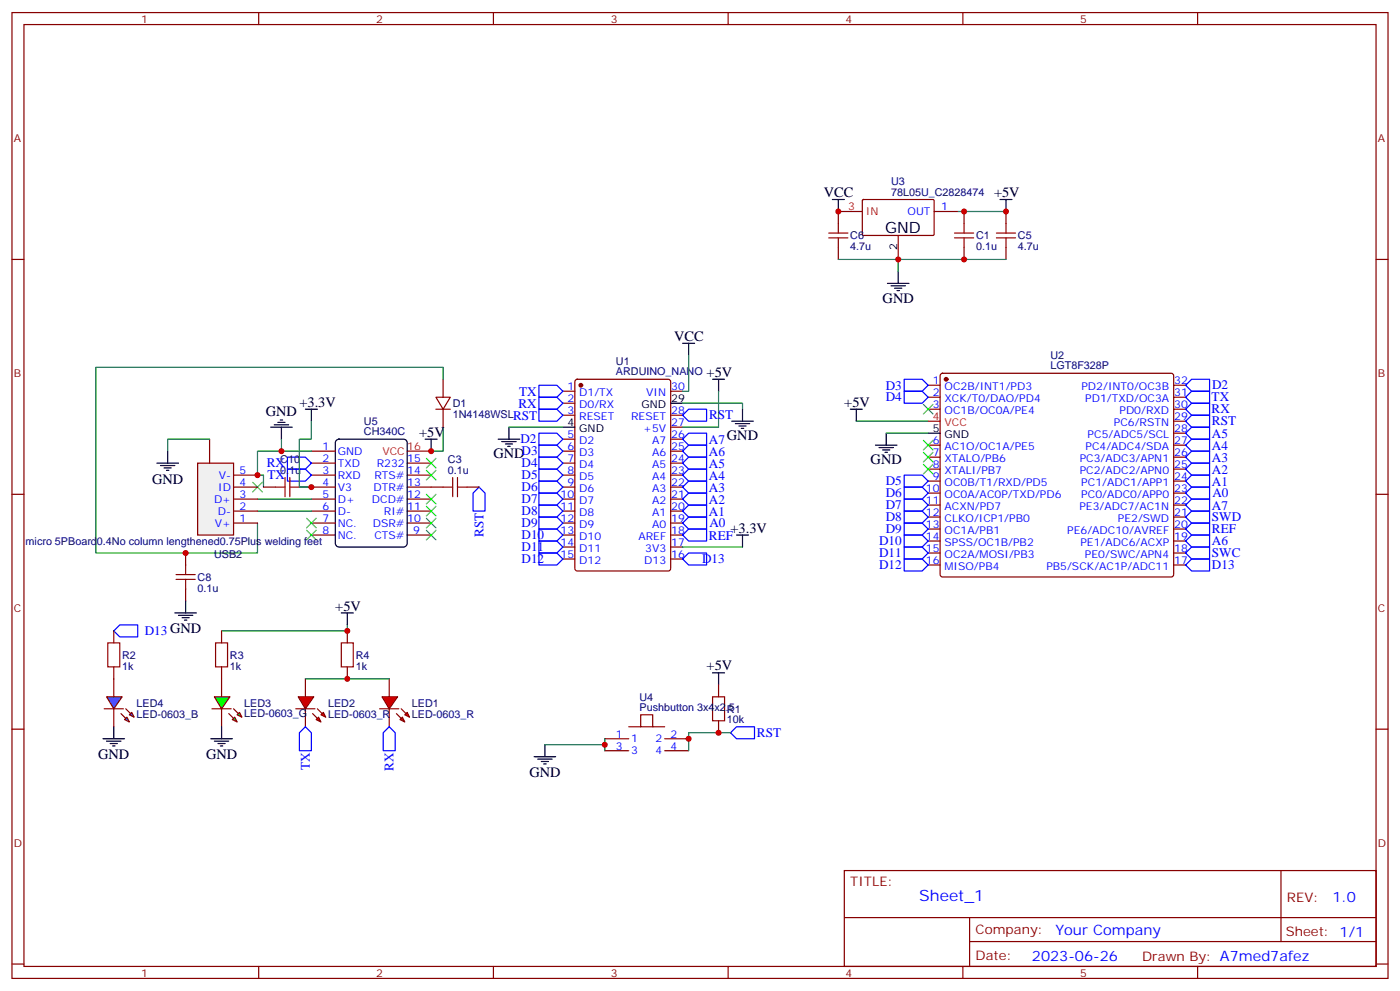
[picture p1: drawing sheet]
<svg xmlns="http://www.w3.org/2000/svg" width="412mm" height="292mm" viewBox="0 0 412 292" stroke-linecap="round" stroke-linejoin="round" font-family="sans-serif">
<g fill="none" stroke="#870000" stroke-width=".35">
<path d="M3.5 3.7h405.4v284.3h-405.4zM7.1 7.2h398.2v277.3h-398.2zM76.2 3.7v3.5M145.3 3.7v3.5M214.5 3.7v3.5M283.6 3.7v3.5M352.8 3.7v3.5M254.1 58.9l.3-.2 20.6 .1 .2 .3-.1 10-.3 .2h-20.6l-.2-.3zM3.5 76.4h3.6M246.9 62.3h7.1M264.6 69.3v7.1M275.2 62.3h7"/>
<path d="M405.3 76.4h3.6M128.4 116.9h4.2l-2.1 3.6zM130.5 111.7v5.2M165.8 115.2h3.5M165.8 118.7h3.5M169.6 111.9l.4-.2h26.8l.7 .4 .1 55.3-.5 .6-27.1 .1-.6-.5-.1-55.2zM197.6 115.2h3.5M273.4 113.4h3.5M273.4 116.9h3.5M277.2 110.1l.4-.2h67.4l.5 .2 .2 .5v58.6l-.2 .5-.5 .2h-67.4l-.5-.3-.2-.4v-58.6zM345.7 113.4h3.5M345.7 116.9h3.5"/>
<path d="M91.7 132.8h7.1M91.7 136.3h7.1M91.7 139.9h7.1M119.9 136.3h7.1M119.9 139.9h7.1M128.4 120.5h4.2M130.5 120.5v5.3M165.8 122.2h3.5M165.8 129.3h3.5M165.8 132.8h3.5M165.8 136.3h3.5M165.8 139.9h3.5"/>
<path d="M197.6 122.2h3.5M197.6 129.3h3.5M197.6 132.8h3.5M197.6 136.3h3.5M197.6 139.9h3.5M197.6 125.8h3.5M273.4 120.5h3.5M273.4 131.1h3.5M273.4 134.6h3.5M273.4 138.1h3.5M345.7 120.5h3.5M345.7 131.1h3.5"/>
<path d="M345.7 134.6h3.5M345.7 138.1h3.5M345.7 127.5h3.5M345.7 124h3.5M3.5 145.5h3.6M91.7 143.4h7.1M91.7 146.9h7.1M91.7 150.5h7.1M91.7 154h7.1M91.7 157.5h7.1M119.9 143.4h7.1M119.9 146.9h7.1"/>
<path d="M119.9 150.5h7.1M119.9 154h7.1M119.9 157.5h7.1M165.8 143.4h3.5M165.8 146.9h3.5M165.8 150.5h3.5M165.8 154h3.5M165.8 157.5h3.5M197.6 143.4h3.5M197.6 146.9h3.5M197.6 150.5h3.5M197.6 154h3.5"/>
<path d="M197.6 157.5h3.5M273.4 141.6h3.5M273.4 145.2h3.5M273.4 148.7h3.5M273.4 152.2h3.5M273.4 155.8h3.5M273.4 159.3h3.5M345.7 141.6h3.5M345.7 145.2h3.5M345.7 148.7h3.5M345.7 152.2h3.5M345.7 155.8h3.5"/>
<path d="M345.7 159.3h3.5M405.3 145.5h3.6M165.8 161h3.5M165.8 164.6h3.5M197.6 161h3.5M197.6 164.6h3.5M273.4 162.8h3.5M273.4 166.3h3.5M345.7 162.8h3.5M345.7 166.3h3.5M3.5 214.7h3.6M405.3 214.7h3.6"/>
<path d="M248.7 256.3h156.6v28.2h-156.6zM377.3 256.3v20.9M248.7 270.1h156.5M285.6 277.2h119.6M285.6 270.1v14.2M3.5 283.8h3.6M76.2 284.5v3.5M145.3 284.5v3.5M214.5 284.5v3.5M283.6 284.5v3.5M352.8 284.5v3.5M405.3 283.8h3.6"/>
</g>
<g fill="#870000" stroke="#870000" stroke-width=".35">
<circle cx="171.1" cy="113.4" r=".53"/>
<circle cx="278.7" cy="111.7" r=".53"/>
</g>
<g fill="none" stroke="#000" stroke-width=".35">
<path d="M245.2 58.7h3.5M246.9 58.7v3.6M294.6 58.7h3.5M296.3 58.7v3.6M264.6 79.9v3.5M261.4 83.4h6.4M262.5 84.1h4.2M263.5 84.8h2.1M264.2 85.5h.7M197.6 118.7h3.5M201.1 101.1h3.5M202.8 101.1v3.5"/>
<path d="M209.9 111.7h3.5M211.7 111.7v3.5M79.7 125.8h6.4M80.8 125.1h4.2M81.8 124.4h2.2M82.5 123.6h.8M82.9 125.8v3.5M99 129.7l.8-.4h19.1l.8 .4 .2 .7v29.6l-.4 .8-.6 .2h-19.1l-.8-.4-.2-.6v-29.6zM125.2 129.3h3.6M127 129.3v3.5M146.8 129.3h6.3M147.8 130h4.2"/>
<path d="M148.9 130.7h2.1M149.6 131.4h.7M149.9 125.8v3.5M165.8 125.8h3.5M215.5 124h6.4M216.6 124.7h4.2M217.7 125.4h2.1M218.4 126.1h.7M218.7 120.5v3.5M250.5 120.5h3.5M252.2 120.5v3.5M257.9 131.1h6.3"/>
<path d="M258.9 131.8h4.3M260 132.5h2.1M260.7 133.2h.7M261.1 127.5v3.6M273.4 127.5h3.5M217 157.5h3.5M218.7 157.5v3.5M209.9 198.1h3.5M211.7 198.1v3.5M160.5 219.3v3.5M157.3 222.8h6.4M158.4 223.5h4.2"/>
<path d="M159.5 224.2h2.1M160.2 224.9h.7"/>
</g>
<path d="M119.9 132.8h7.1M273.4 124h3.5" fill="none" stroke="#f00" stroke-width=".35"/>
<g fill="none" stroke="#008700" stroke-width=".35">
<path d="M282.2 62.3h14.1M130.5 111.7v-3.6h-102.3v54.7h47.6v-8.8M201.1 118.7h17.6v1.8M202.8 104.6v10.6h-1.7M211.7 115.2v10.6h-10.6M82.9 129.3v3.5h8.8M82.9 132.8h-7.1v7.1h1.8v3.5M130.5 125.8v7h-3.5M149.9 125.8h15.9M252.2 124h21.2M261.1 127.5h12.3M75.8 146.9h15.9"/>
<path d="M75.8 150.5h15.9M201.1 161h17.6"/>
</g>
<g fill="none" stroke="#3c3" stroke-width=".35">
<path d="M272 119.1l2.8 2.8M274.8 119.1l-2.8 2.8M125.6 134.9l2.8 2.9M125.6 138.5l2.8 2.8M128.4 134.9l-2.8 2.9M128.4 138.5l-2.8 2.8M272 129.6l2.8 2.9M274.8 129.6l-2.8 2.9M74.4 142l2.9 2.8M77.3 142l-2.9 2.8M90.3 156.1l2.8 2.8M90.3 152.6l2.8 2.8"/>
<path d="M93.1 156.1l-2.8 2.8M93.1 152.6l-2.8 2.8M125.6 145.5l2.8 2.8M125.6 149l2.8 2.9M125.6 152.6l2.8 2.8M125.6 156.1l2.8 2.8M128.4 145.5l-2.8 2.8M128.4 149l-2.8 2.9M128.4 152.6l-2.8 2.8M128.4 156.1l-2.8 2.8"/>
</g>
<g fill="none" stroke="#00f" stroke-width=".35">
<path d="M158.7 113.4h5.3l1.8 1.8-1.8 1.7h-5.3zM158.7 116.9h5.3l1.8 1.8-1.8 1.8h-5.3zM266.3 111.7h5.3l1.8 1.7-1.8 1.8h-5.3zM266.3 115.2h5.3l1.8 1.7-1.8 1.8h-5.3zM349.2 116.9l1.8-1.7h5.3v3.5h-5.3zM349.2 113.4l1.8-1.7h5.3v3.5h-5.3zM84.7 138.1h5.3l1.7 1.8-1.7 1.7h-5.3zM84.7 134.6h5.3l1.7 1.7-1.7 1.8h-5.3zM158.7 127.5h5.3l1.8 1.8-1.8 1.8h-5.3zM158.7 131.1h5.3l1.8 1.7-1.8 1.8h-5.3zM158.7 134.6h5.3l1.8 1.7-1.8 1.8h-5.3zM158.7 138.1h5.3l1.8 1.8-1.8 1.7h-5.3z"/>
<path d="M158.7 120.5h5.3l1.8 1.7-1.8 1.8h-5.3zM201.1 139.9l1.7-1.8h5.3v3.5h-5.3zM201.1 136.3l1.7-1.7h5.3v3.5h-5.3zM201.1 132.8l1.7-1.7h5.3v3.5h-5.3zM201.1 129.3l1.7-1.8h5.3v3.6h-5.3zM201.1 122.2l1.7-1.7h5.3v3.5h-5.3zM266.3 139.9h5.3l1.8 1.7-1.8 1.8h-5.3zM349.2 138.1l1.8-1.8h5.3v3.6h-5.3zM349.2 134.6l1.8-1.8h5.3v3.5h-5.3zM349.2 131.1l1.8-1.8h5.3v3.5h-5.3zM349.2 127.5l1.8-1.7h5.3v3.5h-5.3zM349.2 120.5l1.8-1.8h5.3v3.5h-5.3z"/>
<path d="M349.2 124l1.8-1.8h5.3v3.6h-5.3zM141.1 143.4l1.8 1.8v5.3h-3.6v-5.3zM158.7 141.6h5.3l1.8 1.8-1.8 1.8h-5.3zM158.7 145.2h5.3l1.8 1.7-1.8 1.8h-5.3zM158.7 148.7h5.3l1.8 1.8-1.8 1.7h-5.3zM158.7 152.2h5.3l1.8 1.8-1.8 1.8h-5.3zM158.7 155.8h5.3l1.8 1.7-1.8 1.8h-5.3zM158.7 159.3h5.3l1.8 1.7-1.8 1.8h-5.3zM201.1 157.5l1.7-1.7h5.3v3.5h-5.3zM201.1 154l1.7-1.8h5.3v3.6h-5.3zM201.1 150.5l1.7-1.8h5.3v3.5h-5.3zM201.1 146.9l1.7-1.7h5.3v3.5h-5.3z"/>
<path d="M201.1 143.4l1.7-1.8h5.3v3.6h-5.3zM266.3 143.4h5.3l1.8 1.8-1.8 1.7h-5.3zM266.3 146.9h5.3l1.8 1.8-1.8 1.8h-5.3zM266.3 150.5h5.3l1.8 1.7-1.8 1.8h-5.3zM266.3 154h5.3l1.8 1.8-1.8 1.7h-5.3zM266.3 157.5h5.3l1.8 1.8-1.8 1.7h-5.3zM349.2 145.2l1.8-1.8h5.3v3.5h-5.3zM349.2 141.6l1.8-1.7h5.3v3.5h-5.3zM349.2 159.3l1.8-1.8h5.3v3.5h-5.3zM349.2 148.7l1.8-1.8h5.3v3.6h-5.3zM349.2 155.8l1.8-1.8h5.3v3.5h-5.3zM349.2 152.2l1.8-1.7h5.3v3.5h-5.3z"/>
<path d="M158.7 162.8h5.3l1.8 1.8-1.8 1.7h-5.3zM201.1 164.6l1.7-1.8h5.3v3.5h-5.3zM266.3 161h5.3l1.8 1.8-1.8 1.8h-5.3zM266.3 164.6h5.3l1.8 1.7-1.8 1.8h-5.3zM349.2 166.3l1.8-1.7h5.3v3.5h-5.3zM349.2 162.8l1.8-1.8h5.3v3.6h-5.3zM215.2 215.7l1.8-1.7h5.2v3.5h-5.2z"/>
</g>
<g fill="#f00" stroke="#870000" stroke-width=".35">
<path d="M112.5 205.1h4.6l-2.4 3.6z"/>
<path d="M111.8 208.7h5.7z"/>
</g>
<g fill="#870000" stroke="#870000" stroke-width=".35">
<path d="M118.2 208.7l1.4 1.4z"/>
<path d="M116.8 210.1l1.4 1.4z"/>
</g>
<g fill="#f00" stroke="#870000" stroke-width=".35">
<path d="M119.2 210.4l.7-.7 .7 1.4z"/>
<path d="M118.5 211.1l.7 1.4-1.4-.7z"/>
</g>
<path d="M114.7 199.8v5.3M114.7 208.7v5.3" fill="none" stroke="#870000" stroke-width=".35"/>
<g fill="#f00" stroke="#870000" stroke-width=".35">
<path d="M87.8 205.1h4.6l-2.4 3.6z"/>
<path d="M87.1 208.7h5.7z"/>
</g>
<g fill="#870000" stroke="#870000" stroke-width=".35">
<path d="M93.5 208.7l1.4 1.4z"/>
<path d="M92.1 210.1l1.4 1.4z"/>
</g>
<g fill="#f00" stroke="#870000" stroke-width=".35">
<path d="M94.5 210.4l.7-.7 .8 1.4z"/>
<path d="M93.1 211.8l.7-.7 .7 1.4z"/>
</g>
<path d="M65.3 199.8v5.3M90 199.8v5.3M65.3 208.7v5.3M90 208.7v5.3" fill="none" stroke="#870000" stroke-width=".35"/>
<path d="M100.5 180.4h3.6M102.3 180.4v3.6" fill="none" stroke="#000" stroke-width=".35"/>
<path d="M90 199.8h24.7M102.3 184v1.7h-37" fill="none" stroke="#008700" stroke-width=".35"/>
<path d="M90 214l1.7 1.7v5.3h-3.5v-5.3zM114.7 214l1.7 1.7v5.3h-3.5v-5.3z" fill="none" stroke="#00f" stroke-width=".35"/>
<g fill="#0f0" stroke="#870000" stroke-width=".35">
<path d="M68.4 211.8l.7-.7 .7 1.4z"/>
<path d="M69.8 210.4l.8-.7 .7 1.4z"/>
</g>
<g fill="#870000" stroke="#870000" stroke-width=".35">
<path d="M67.4 210.1l1.4 1.4z"/>
<path d="M68.8 208.7l1.4 1.4z"/>
</g>
<path d="M62.4 208.7h5.7z" fill="#f00" stroke="#870000" stroke-width=".35"/>
<path d="M63.1 205.1h4.6l-2.4 3.6z" fill="#0f0" stroke="#870000" stroke-width=".35"/>
<path d="M62.1 217.5h6.3M63.1 218.2h4.3M64.2 218.9h2.1M64.9 219.6h.7M65.3 214v3.5" fill="none" stroke="#000" stroke-width=".35"/>
<path d="M31.4 205.1h4.6l-2.5 3.6z" fill="#09f" stroke="#870000" stroke-width=".35"/>
<path d="M30.7 208.7h5.6z" fill="#f00" stroke="#870000" stroke-width=".35"/>
<g fill="#870000" stroke="#870000" stroke-width=".35">
<path d="M37 208.7l1.5 1.4z"/>
<path d="M35.6 210.1l1.4 1.4z"/>
</g>
<g fill="#09f" stroke="#870000" stroke-width=".35">
<path d="M38.1 210.4l.7-.7 .7 1.4z"/>
<path d="M36.7 211.8l.7-.7 .7 1.4z"/>
</g>
<g fill="none" stroke="#870000" stroke-width=".35">
<path d="M246.9 62.3v3.5M246.9 72.8v3.6M284 62.3v3.5M284 72.8v3.6M296.3 62.3v3.5M296.3 72.8v3.6M77.6 143.4h3.5M88.2 143.4h3.5M127 143.4h3.5M137.6 143.4h3.5M54.7 162.8v3.5M54.7 173.4v3.5"/>
<path d="M33.5 185.7v3.6M33.5 196.3v8.8M65.3 185.7v3.6M65.3 196.3v3.5M102.3 185.7v3.6M102.3 196.3v3.5M33.5 208.7v5.3M211.7 201.6v3.5M211.7 212.2v3.5"/>
</g>
<g fill="none" stroke="#000" stroke-width=".35">
<path d="M46.2 136.3h6.4M47.3 137.1h4.2M48.3 137.8h2.1M49 138.5h.7M49.4 132.8v3.5M90 120.5h3.5M91.7 120.5v3.5M54.7 176.9v3.5M51.5 180.4h6.4M52.6 181.2h4.2M53.6 181.9h2.1M54.3 182.6h.7"/>
<path d="M30.3 217.5h6.4M31.4 218.2h4.2M32.5 218.9h2.1M33.2 219.6h.7M33.5 214v3.5"/>
</g>
<path d="M35.3 184h5.3v3.5h-5.3l-1.8-1.8z" fill="none" stroke="#00f" stroke-width=".35"/>
<g fill="none" stroke="#a10000" stroke-width=".35">
<path d="M244.1 70h5.7M244.1 68.6h5.7M246.9 65.8v2.8M246.9 70v2.8M281.2 70h5.6M281.2 68.6h5.6M284 65.8v2.8M284 70v2.8M293.5 70h5.7M293.5 68.6h5.7M296.3 65.8v2.8M296.3 70v2.8"/>
<path d="M81.1 143.4h2.9M84 140.6v5.6M85.4 143.4h2.8M85.4 140.6v5.6M130.5 143.4h2.8M133.3 140.6v5.6M134.8 143.4h2.8M134.8 140.6v5.6M51.9 170.6h5.6M51.9 169.2h5.6M54.7 166.3v2.9M54.7 170.6v2.8"/>
<path d="M31.7 189.3h3.6v7h-3.6zM63.5 189.3h3.5v7h-3.5zM100.5 189.3h3.6v7h-3.6zM209.9 205.1h3.5v7.1h-3.5z"/>
</g>
<path d="M246.9 76.4h49.4M264.6 76.4v3.5M91.7 124v5.3h-3.5v14.1h3.5" fill="none" stroke="#008700" stroke-width=".35"/>
<path d="M272 133.2l2.8 2.8M272 136.7l2.8 2.8M274.8 133.2l-2.8 2.8M274.8 136.7l-2.8 2.8" fill="none" stroke="#3c3" stroke-width=".35"/>
<path d="M58.2 136.3h10.6v21.2h-10.6z" fill="#f0f0f0" stroke="#870000" stroke-width=".35"/>
<g fill="none" stroke="#870000" stroke-width=".35">
<path d="M61.7 129.3v7M68.8 139.9h7M68.8 154h7M68.8 150.5h7M68.8 146.9h7M68.8 143.4h7M178.2 217.5h7M185.2 214h3.5M188.7 210.4h3.6v3.6h-3.6zM192.3 214h3.5M195.8 217.5h7M178.2 221h7"/>
<path d="M195.8 221h7"/>
</g>
<path d="M61.7 129.3h-12.3v3.5M178.2 217.5v1.8h-17.7M178.2 219.3v1.7M215.2 215.7h-12.4v5.3" fill="none" stroke="#008700" stroke-width=".35"/>
<g fill="#c00">
<circle cx="82.9" cy="132.8" r=".88"/>
<circle cx="127" cy="132.8" r=".88"/>
<circle cx="296.3" cy="62.3" r=".88"/>
<circle cx="246.9" cy="62.3" r=".88"/>
<circle cx="54.7" cy="162.8" r=".88"/>
<circle cx="264.6" cy="76.4" r=".88"/>
<circle cx="102.3" cy="185.7" r=".88"/>
<circle cx="102.3" cy="199.8" r=".88"/>
<circle cx="91.7" cy="143.4" r=".88"/>
<circle cx="284" cy="76.4" r=".88"/>
<circle cx="284" cy="62.3" r=".88"/>
<circle cx="75.8" cy="139.9" r=".88"/>
<circle cx="211.7" cy="215.7" r=".88"/>
<circle cx="202.8" cy="217.5" r=".88"/>
<circle cx="178.2" cy="219.3" r=".88"/>
</g>
<text font-size="4.6" x="260.7" y="68.6">GND</text>
<text font-size="4.6" fill="#00f" x="270.8" y="265.3">Sheet_1</text>
<g font-size="4.2">
<text x="242.7" y="58">VCC</text>
<text x="292.8" y="58">+5V</text>
<text x="260" y="89.1">GND</text>
<text x="198.6" y="100.4">VCC</text>
<text x="208.1" y="110.9">+5V</text>
<text x="88.2" y="119.8">+3.3V</text>
<text x="248.7" y="119.8">+5V</text>
<text x="78.3" y="122.6">GND</text>
<text x="123.5" y="128.6">+5V</text>
<text x="145.3" y="134.9">GNDD3</text>
<text x="256.5" y="136.7">GND</text>
<text x="44.8" y="142.3">GND</text>
<text x="215.2" y="156.8">+3.3V</text>
<text x="98.8" y="179.7">+5V</text>
<text x="208.1" y="197.4">+5V</text>
<text x="28.9" y="223.5">GND</text>
<text x="60.7" y="223.5">GND</text>
<text x="155.9" y="228.8">GND</text>
</g>
<g font-size="4.2" fill="#00f">
<text x="392.5" y="265.6">1.0</text>
<text x="310.9" y="275.1">Your Company</text>
<text x="304" y="282.9">2023-06-26</text>
</g>
<g font-size="3.9" fill="#00f">
<text x="152.7" y="120">RX</text>
<text x="152.9" y="116.5">TX</text>
<text x="260.9" y="114.7">D3</text>
<text x="260.9" y="118.1">D4</text>
<text x="356.9" y="118.1">TX</text>
<text x="357" y="114.6">D2</text>
<text x="151.1" y="123.5">RST</text>
<text x="208.9" y="123.4">RST</text>
<text x="356.9" y="121.7">RX</text>
<text x="357" y="125.2">RST</text>
<text x="153.3" y="130.6">D2</text>
<text x="208.8" y="130.6">A7GND</text>
<text x="357" y="128.8">A5</text>
<text x="78.6" y="137.6">RX</text>
<text x="153.6" y="137.5">D4</text>
<text x="208.8" y="137.7">A5</text>
<text x="208.8" y="134.1">A6</text>
<text x="357" y="135.9">A3</text>
<text x="357" y="132.4">A4</text>
<text x="78.8" y="141.1">TX</text>
<text x="153.6" y="141">D5</text>
<text x="208.8" y="141.2">A4</text>
<text x="260.9" y="142.8">D5</text>
<text x="357" y="143">A1</text>
<text x="357" y="139.4">A2</text>
<text x="153.6" y="144.6">D6</text>
<text x="153.6" y="148.1">D7</text>
<text x="208.8" y="148.2">A2</text>
<text x="208.8" y="144.7">A3</text>
<text x="260.9" y="146.3">D6</text>
<text x="260.9" y="149.9">D7</text>
<text x="357.1" y="146.4">A0</text>
<text x="153.6" y="151.6">D8</text>
<text x="153.6" y="155.2">D9</text>
<text x="208.8" y="151.8">A1</text>
<text x="209" y="155.2">A0</text>
<text x="260.9" y="153.4">D8</text>
<text x="357" y="150">A7</text>
<text x="357" y="153.4">SWD</text>
<text x="142.4" y="158.1" transform="rotate(-90 142.4 158.1)">RST</text>
<text x="153.6" y="158.7">D10</text>
<text x="208.8" y="158.8">REF</text>
<text x="259" y="160.4">D10</text>
<text x="260.9" y="156.9">D9</text>
<text x="357" y="156.9">REF</text>
<text x="357" y="160.6">A6</text>
<text x="153.6" y="162.2">D11</text>
<text x="153.6" y="165.7">D12</text>
<text x="206.8" y="165.9">D13</text>
<text x="259" y="164">D11</text>
<text x="259" y="167.5">D12</text>
<text x="357" y="167.6">D13</text>
<text x="357" y="164">SWC</text>
<text x="42.6" y="187">D13 GND</text>
<text x="223" y="216.9">RST</text>
<text x="91.2" y="226.7" transform="rotate(-90 91.2 226.7)">TX</text>
<text x="115.9" y="227" transform="rotate(-90 115.9 227)">RX</text>
</g>
<g font-size="3.9" fill="#800">
<text x="250.5" y="260.9">TITLE:</text>
<text x="379.1" y="265.6">REV:</text>
<text x="287.4" y="275.1">Company:</text>
<text x="378.7" y="275.7">Sheet: 1/1</text>
<text x="287.4" y="282.8">Date:</text>
<text x="336.4" y="282.8">Drawn By: A7med7afez</text>
</g>
<g font-size="3.2" fill="#800">
<text x="41.6" y="6.7">1</text>
<text x="110.8" y="6.7">2</text>
<text x="179.9" y="6.7">3</text>
<text x="249.1" y="6.7">4</text>
<text x="318.2" y="6.7">5</text>
<text x="4.1" y="41.8">A</text>
<text x="405.9" y="41.8">A</text>
<text x="4.1" y="110.9">B</text>
<text x="405.9" y="110.9">B</text>
<text x="4.1" y="180.1">C</text>
<text x="405.9" y="180.1">C</text>
<text x="4.1" y="249.2">D</text>
<text x="405.9" y="249.2">D</text>
<text x="41.6" y="287.5">1</text>
<text x="110.8" y="287.5">2</text>
<text x="179.9" y="287.5">3</text>
<text x="249.1" y="287.5">4</text>
<text x="318.2" y="287.5">5</text>
</g>
<g font-size="3.2" fill="#000080">
<text x="262.5" y="57.7">78L05U_C2828474</text>
<text x="262.5" y="54.5">U3</text>
<text x="250.5" y="70.4">C6</text>
<text x="287.5" y="70.5">C1</text>
<text x="299.9" y="70.4">C5</text>
<text x="250.5" y="73.6">4.7u</text>
<text x="287.5" y="73.6">0.1u</text>
<text x="299.9" y="73.6">4.7u</text>
<text x="181.4" y="107.5">U1</text>
<text x="309.4" y="105.6">U2</text>
<text x="181.4" y="110.5">ARDUINO_NANO</text>
<text x="309.4" y="108.7">LGT8F328P</text>
<text x="133.3" y="119.8">D1</text>
<text x="107.2" y="125">U5</text>
<text x="133.3" y="123.1">1N4148WSL</text>
<text x="107.2" y="128.1">CH340C</text>
<text x="82.6" y="136.3">C10</text>
<text x="132" y="136.4">C3</text>
<text x="82.6" y="139.5">0.1u</text>
<text x="131.9" y="139.5">0.1u</text>
<text x="7.6" y="160.5">micro 5PBoard0.4No column lengthened0.75Plus welding feet</text>
<text x="63.1" y="164.2">USB2</text>
<text x="58.2" y="171">C8</text>
<text x="58.2" y="174.2">0.1u</text>
<text x="36" y="197.1">1k</text>
<text x="36" y="193.9">R2</text>
<text x="67.7" y="197.1">1k</text>
<text x="67.7" y="193.9">R3</text>
<text x="104.8" y="197.1">1k</text>
<text x="104.8" y="193.9">R4</text>
<text x="40.2" y="208">LED4</text>
<text x="72" y="208.1">LED3</text>
<text x="96.7" y="208">LED2</text>
<text x="121.4" y="208">LED1</text>
<text x="188.4" y="209.4">Pushbutton 3x4x2.5</text>
<text x="188.4" y="206.4">U4</text>
<text x="214.1" y="209.8">R1</text>
<text x="40.2" y="211.3">LED-0603_B</text>
<text x="72" y="211.2">LED-0603_G</text>
<text x="96.7" y="211.3">LED-0603_R</text>
<text x="121.4" y="211.3">LED-0603_R</text>
<text x="214.1" y="213">10k</text>
</g>
<g font-size="3.2" fill="#f00">
<text x="249.9" y="61.9">3</text>
<text x="255.1" y="63.3">IN</text>
<text x="274.7" y="123.6">4</text>
<text x="278.2" y="125.4">VCC</text>
<text x="112.6" y="133.9">VCC</text>
<text x="119.9" y="132.5">16</text>
</g>
<g font-size="3.2" fill="#00f">
<text x="267.3" y="63.3">OUT</text>
<text x="277.3" y="61.9">1</text>
<text x="274.7" y="113.1">1</text>
<text x="345.9" y="113.1">32</text>
<text x="167.1" y="114.8">1</text>
<text x="167.1" y="118.4">2</text>
<text x="170.6" y="116.6">D1/TX</text>
<text x="190.4" y="116.6">VIN</text>
<text x="197.7" y="114.8">30</text>
<text x="274.7" y="116.6">2</text>
<text x="278.2" y="114.8">OC2B/INT1/PD3</text>
<text x="278.2" y="118.4">XCK/T0/DAO/PD4</text>
<text x="318.6" y="114.8">PD2/INT0/OC3B</text>
<text x="319.7" y="118.4">PD1/TXD/OC3A</text>
<text x="345.9" y="116.6">31</text>
<text x="167.1" y="121.9">3</text>
<text x="170.6" y="120.1">D0/RX</text>
<text x="170.6" y="123.6">RESET</text>
<text x="185.9" y="123.6">RESET</text>
<text x="197.7" y="125.4">27</text>
<text x="197.7" y="121.9">28</text>
<text x="274.7" y="120.1">3</text>
<text x="278.2" y="121.9">OC1B/OC0A/PE4</text>
<text x="328.1" y="125.4">PC6/RSTN</text>
<text x="329.8" y="121.9">PD0/RXD</text>
<text x="345.9" y="123.6">29</text>
<text x="345.9" y="120.1">30</text>
<text x="167.1" y="128.9">5</text>
<text x="170.6" y="130.7">D2</text>
<text x="189.5" y="127.2">+5V</text>
<text x="192.1" y="130.7">A7</text>
<text x="197.7" y="128.9">26</text>
<text x="274.7" y="130.7">6</text>
<text x="320.4" y="128.9">PC5/ADC5/SCL</text>
<text x="345.9" y="130.7">27</text>
<text x="345.9" y="127.2">28</text>
<text x="95" y="136">2</text>
<text x="95" y="132.5">1</text>
<text x="99.5" y="137.4">TXD</text>
<text x="99.5" y="133.9">GND</text>
<text x="111" y="137.4">R232</text>
<text x="119.9" y="136">15</text>
<text x="167.1" y="132.5">6</text>
<text x="167.1" y="136">7</text>
<text x="170.6" y="134.2">D3</text>
<text x="170.6" y="137.8">D4</text>
<text x="192.1" y="137.8">A5</text>
<text x="192.1" y="134.2">A6</text>
<text x="197.7" y="136">24</text>
<text x="197.7" y="132.5">25</text>
<text x="274.7" y="134.2">7</text>
<text x="274.7" y="137.8">8</text>
<text x="278.2" y="132.5">AC1O/OC1A/PE5</text>
<text x="278.2" y="136">XTALO/PB6</text>
<text x="318.1" y="136">PC3/ADC3/APN1</text>
<text x="319.8" y="132.5">PC4/ADC4/SDA</text>
<text x="345.9" y="137.8">25</text>
<text x="345.9" y="134.2">26</text>
<text x="64.5" y="140.9">V-</text>
<text x="70.6" y="143.1">4</text>
<text x="70.6" y="139.5">5</text>
<text x="95" y="143.1">4</text>
<text x="95" y="139.5">3</text>
<text x="99.5" y="140.9">RXD</text>
<text x="110.3" y="140.9">RTS#</text>
<text x="119.9" y="139.5">14</text>
<text x="119.9" y="143.1">13</text>
<text x="167.1" y="139.5">8</text>
<text x="167.1" y="143.1">9</text>
<text x="170.6" y="141.3">D5</text>
<text x="192.1" y="141.3">A4</text>
<text x="197.7" y="143.1">22</text>
<text x="197.7" y="139.5">23</text>
<text x="274.7" y="141.3">9</text>
<text x="278.2" y="139.5">XTALI/PB7</text>
<text x="278.2" y="143.1">OC0B/T1/RXD/PD5</text>
<text x="318.1" y="139.5">PC2/ADC2/APN0</text>
<text x="318.5" y="143.1">PC1/ADC1/APP1</text>
<text x="345.9" y="141.3">24</text>
<text x="63" y="148">D+</text>
<text x="64.3" y="144.5">ID</text>
<text x="70.6" y="146.6">3</text>
<text x="95" y="146.6">5</text>
<text x="99.5" y="148">D+</text>
<text x="99.5" y="144.5">V3</text>
<text x="109.5" y="148">DCD#</text>
<text x="110" y="144.5">DTR#</text>
<text x="119.9" y="146.6">12</text>
<text x="165.1" y="146.6">10</text>
<text x="170.6" y="144.8">D6</text>
<text x="170.6" y="148.3">D7</text>
<text x="192.1" y="148.3">A2</text>
<text x="192.1" y="144.8">A3</text>
<text x="197.7" y="146.6">21</text>
<text x="272.7" y="144.8">10</text>
<text x="272.7" y="148.3">11</text>
<text x="278.2" y="146.6">OC0A/AC0P/TXD/PD6</text>
<text x="318.5" y="146.6">PC0/ADC0/APP0</text>
<text x="345.9" y="148.3">22</text>
<text x="345.9" y="144.8">23</text>
<text x="63.3" y="155">V+</text>
<text x="64.2" y="151.5">D-</text>
<text x="70.6" y="153.6">1</text>
<text x="70.6" y="150.1">2</text>
<text x="95" y="153.6">7</text>
<text x="95" y="150.1">6</text>
<text x="99.5" y="155">NC.</text>
<text x="99.5" y="151.5">D-</text>
<text x="109.8" y="155">DSR#</text>
<text x="113.1" y="151.5">RI#</text>
<text x="119.9" y="150.1">11</text>
<text x="119.9" y="153.6">10</text>
<text x="165.1" y="150.1">11</text>
<text x="165.1" y="153.6">12</text>
<text x="170.6" y="151.9">D8</text>
<text x="170.6" y="155.4">D9</text>
<text x="192.1" y="155.4">A0</text>
<text x="192.1" y="151.9">A1</text>
<text x="197.7" y="153.6">19</text>
<text x="197.7" y="150.1">20</text>
<text x="272.7" y="151.9">12</text>
<text x="272.7" y="155.4">13</text>
<text x="278.2" y="150.1">ACXN/PD7</text>
<text x="278.2" y="153.6">CLKO/ICP1/PB0</text>
<text x="318" y="150.1">PE3/ADC7/AC1N</text>
<text x="329.3" y="153.6">PE2/SWD</text>
<text x="345.9" y="155.4">20</text>
<text x="345.9" y="151.9">21</text>
<text x="95" y="157.2">8</text>
<text x="99.5" y="158.6">NC.</text>
<text x="110.3" y="158.6">CTS#</text>
<text x="121.7" y="157.2">9</text>
<text x="165.1" y="157.2">13</text>
<text x="165.1" y="160.7">14</text>
<text x="170.6" y="158.9">D10</text>
<text x="188" y="158.9">AREF</text>
<text x="197.7" y="160.7">17</text>
<text x="197.7" y="157.2">18</text>
<text x="272.7" y="158.9">14</text>
<text x="278.2" y="157.2">OC1A/PB1</text>
<text x="278.2" y="160.7">SPSS/OC1B/PB2</text>
<text x="314.4" y="157.2">PE6/ADC10/AVREF</text>
<text x="318.3" y="160.7">PE1/ADC6/ACXP</text>
<text x="345.9" y="158.9">19</text>
<text x="165.1" y="164.2">15</text>
<text x="170.6" y="162.5">D11</text>
<text x="170.6" y="166">D12</text>
<text x="189.8" y="166">D13</text>
<text x="190" y="162.5">3V3</text>
<text x="197.7" y="164.2">16</text>
<text x="272.7" y="162.5">15</text>
<text x="272.7" y="166">16</text>
<text x="278.2" y="164.2">OC2A/MOSI/PB3</text>
<text x="278.2" y="167.7">MISO/PB4</text>
<text x="308.2" y="167.7">PB5/SCK/AC1P/ADC11</text>
<text x="319.6" y="164.2">PE0/SWC/APN4</text>
<text x="345.9" y="166">17</text>
<text x="345.9" y="162.5">18</text>
<text x="181.4" y="217.1">1</text>
<text x="181.4" y="220.7">3</text>
<text x="185.9" y="218.5">1</text>
<text x="193.1" y="218.5">2</text>
<text x="197.6" y="217.1">2</text>
<text x="197.6" y="220.7">4</text>
<text x="185.9" y="222.1">3</text>
<text x="193.1" y="222.1">4</text>
</g>
<g font-size="3.2">
<text x="264.2" y="73.5" transform="rotate(-90 264.2 73.5)">2</text>
<text x="197.7" y="118.4">29</text>
<text x="167.1" y="125.4">4</text>
<text x="189" y="120.1">GND</text>
<text x="170.6" y="127.2">GND</text>
<text x="274.7" y="127.2">5</text>
<text x="278.2" y="128.9">GND</text>
</g>
</svg>
